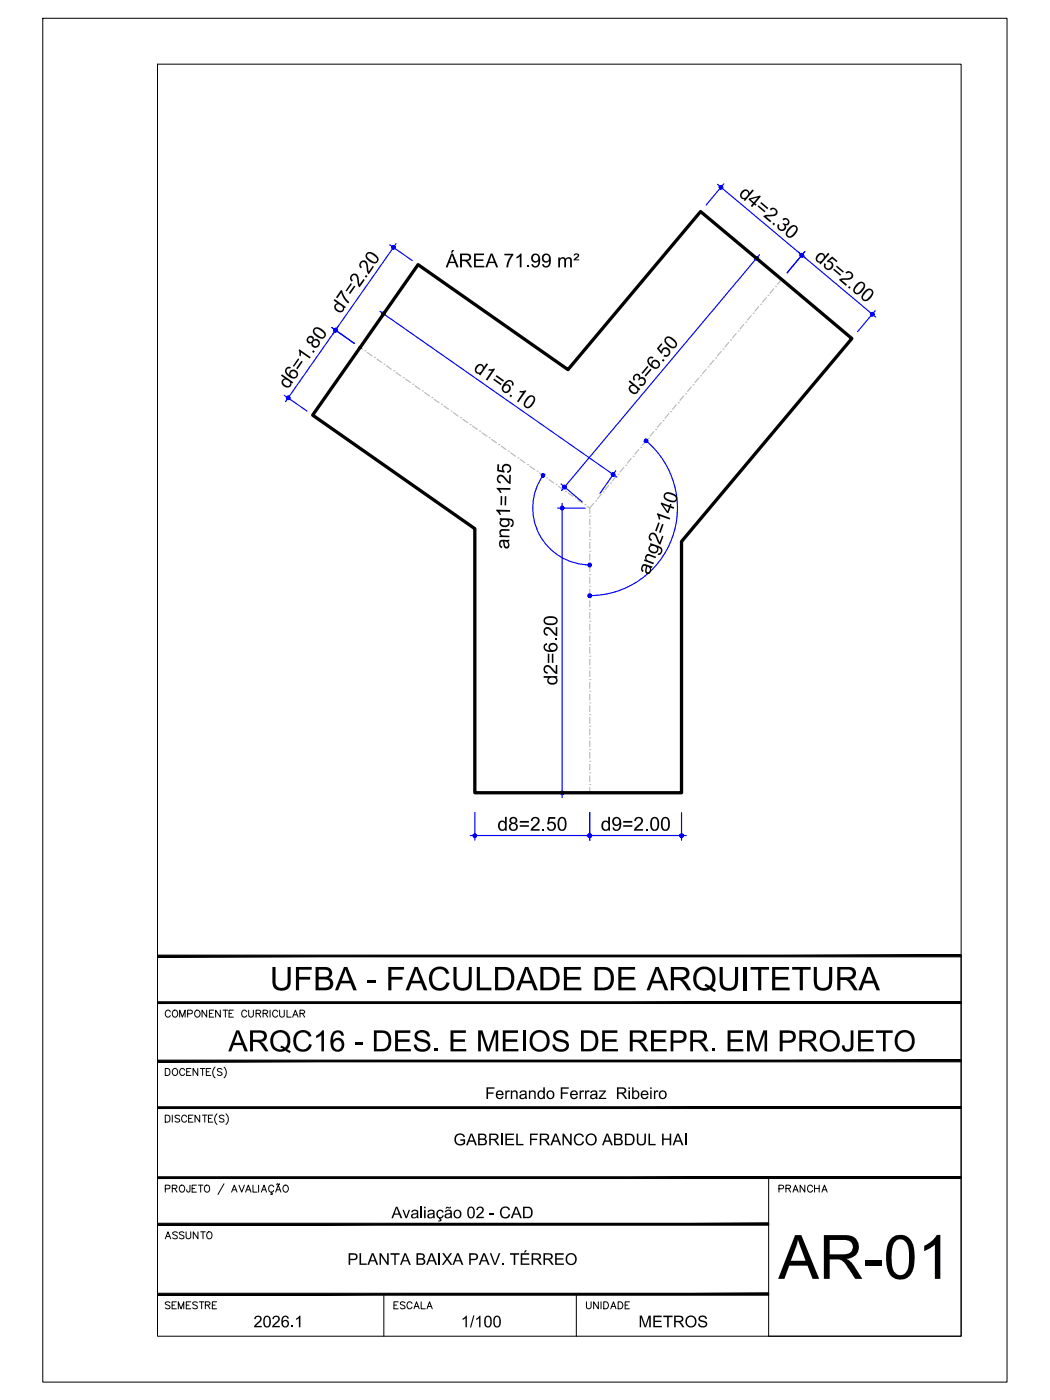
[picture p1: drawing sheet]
<svg xmlns="http://www.w3.org/2000/svg" width="229mm" height="305mm" viewBox="0 0 229 305" stroke-linecap="round" stroke-linejoin="round" font-family="sans-serif">
<!-- layer: ARQ_EIXO CINZA 04 -->
<g fill="none" stroke="#bababa" stroke-width=".25">
<path d="M78.4 75.6l.6 .4M79.5 76.4h.1M80 76.8l1 .7M81.5 77.8h.1M82.1 78.2l1 .7M83.6 79.3h.1M84.2 79.6l1 .8M154.2 79.9h.1M155.4 78.4l-.8 1M155.8 77.9h.1M157 76.5l-.8 1M157.4 76h.1"/>
<path d="M158.7 74.5l-.8 1M159 74h.1M160.3 72.6l-.8 1M160.7 72.1h.1M161.9 70.7l-.8 .9M162.3 70.1h.1M163.6 68.7l-.9 1M164 68.2h.1M165.2 66.8l-.8 .9M165.6 66.3h.1M166.8 64.8l-.8 1M167.2 64.3h.1"/>
<path d="M168.4 62.9l-.8 .9M168.9 62.4h.1M170.2 60.8l-.9 1.1M85.7 80.7h.1M86.2 81.1l1 .7M87.8 82.2h.1M88.3 82.6l1.1 .7M89.9 83.7h.1M90.4 84l1 .8M91.9 85.1h.1M92.5 85.5l1 .7M94 86.6h.1"/>
<path d="M94.5 87l1.1 .7M96.1 88h.1M96.6 88.4l1.1 .7M98.2 89.5h.1M98.7 89.8l1 .8M100.3 90.9h.1M100.8 91.3l1.1 .7M102.4 92.4h.1M102.9 92.8l1 .7M104.4 93.9h.1M104.9 94.2l1.1 .8M106.5 95.3h.1"/>
<path d="M107 95.7l1.1 .7M108.6 96.8h.1M109.1 97.1l1.1 .8M110.7 98.2h.1M111.2 98.6l1 .7M137.4 99.8l-.8 1M137.8 99.4h.1M139.1 97.9l-.8 .9M139.5 97.4h.1M140.7 95.9l-.8 1M141.1 95.5h.1M142.3 94l-.8 1"/>
<path d="M142.7 93.5h.1M144 92l-.9 1M144.4 91.6h.1M145.6 90.1l-.8 1M146 89.6h.1M147.2 88.1l-.8 1M147.7 87.7h.1M150.5 84.2l-.8 1M150.9 83.8h.1M152.1 82.3l-.8 1M152.5 81.8h.1M153.8 80.4l-.8 .9"/>
<path d="M113.3 100l1 .8M114.9 101.1h.1M115.4 101.5l1 .7M116.9 102.6h.1M117.4 103l1.1 .7M119 104.1h.1M119.5 104.4l1.1 .8M121.1 105.5h.1M121.6 105.9l1 .7M123.1 107h.1M123.7 107.3l1 .7M125.2 108.4h.1"/>
<path d="M125.8 108.8l1 .7M127.3 109.9h.1M127.8 110.2l.6 .4M128.4 117.5h.1M128.4 114.9h.1M128.4 112.4h.1M128.4 113v1.3M128.4 115.6v1.2M128.4 118.1v1.3M129.3 109.6l-.9 1v1.2M129.7 109.1h.1M130.9 107.6l-.8 1"/>
<path d="M131.3 107.1h.1M132.5 105.7l-.8 .9M132.9 105.2h.1M134.2 103.7l-.9 1M134.6 103.3h.1M135.8 101.8l-.8 .9M136.2 101.3h.1M128.4 137.8h.1M128.4 135.3h.1M128.4 132.7h.1M128.4 130.2h.1M128.4 127.6h.1"/>
<path d="M128.4 125.1h.1M128.4 122.6h.1M128.4 120h.1M128.4 120.7v1.2M128.4 123.2v1.3M128.4 125.7v1.3M128.4 128.3v1.2M128.4 130.8v1.3M128.4 133.4v1.2M128.4 135.9v1.3M128.4 138.4v1.3M128.4 158.1h.1"/>
<path d="M128.4 155.6h.1M128.4 153h.1M128.4 150.5h.1M128.4 148h.1M128.4 145.4h.1M128.4 142.9h.1M128.4 140.3h.1M128.4 141v1.2M128.4 143.5v1.3M128.4 146.1v1.2M128.4 148.6v1.3M128.4 151.1v1.3"/>
<path d="M128.4 153.7v1.2M128.4 156.2v1.3M128.4 158.8v1.2M128.4 170.8h.1M128.4 168.3h.1M128.4 165.7h.1M128.4 163.2h.1M128.4 160.7h.1M128.4 161.3v1.3M128.4 163.8v1.3M128.4 166.4v1.2M128.4 168.9v1.3"/>
<path d="M128.4 171.5v1.1"/>
</g>
<!-- layer: COTA AZUL -->
<g fill="none" stroke="#00f" stroke-width=".25">
<path d="M84.8 53.3l4.9 3.4M86.2 53l-13.7 19.7M156.2 40.1l19.1 16.1M157.6 40l-3.8 4.6M163.9 55.6l4.6 3.8M165.4 55.5l-43.1 51.3M173.8 54.9l16.9 14.1M175.2 54.8l-3.8 4.6M72.2 71.3l4.9 3.5M73.6 71.1l-11.5 16.4M82.7 67.8l51.6 36.1M84.1 67.5l-3.5 4.9"/>
<path d="M190.5 67.6l-3.8 4.6M61.9 86.1l4.9 3.4M140.7 96a19.1 19.1 0 0 1 5.6 21.1 19.1 19.1 0 0 1-17.9 12.6M118.2 103.5a12.4 12.4 0 0 0 10.2 19.5M121.4 110.6h6M122.1 105.4l4.6 3.9M122.4 109.6v64M134.1 102.5l-3.5 4.9M103.4 176.9v6M121.4 172.6h6M128.4 176.9v6M148.4 176.9v6"/>
<path d="M102.4 181.9h47"/>
</g>
<g fill="#00f" stroke="#00f" stroke-width=".22">
<path d="M133.5 103.3l.3 .2 .1-.2zM133.5 103.3l.3-.1 .1 .1zM133.7 103l-.2 .3 .3-.1z"/>
<path d="M133.5 103v.3l.2-.3zM133.3 103h.2v.3zM133.2 103.1l.3 .2-.2-.3z"/>
<path d="M133.2 103.1l-.1 .2h.4zM133.1 103.3h.4l-.4 .2zM133.1 103.5l.2 .1 .2-.3z"/>
<path d="M133.5 103.3l-.2 .3 .2 .1zM133.5 103.3l.1 .4h-.1zM133.5 103.3l.1 .4 .2-.2z"/>
<path d="M122.2 110.3l.2 .3v-.4zM122.2 110.3l.2 .3-.3-.2zM122.1 110.4l-.1 .2h.4z"/>
<path d="M122 110.6l.1 .2 .3-.2zM122.1 110.8l.3-.2-.2 .4zM122.4 110.6l-.2 .4h.2z"/>
<path d="M122.4 110.6v.4h.2zM122.4 110.6l.3 .2-.1 .2zM122.4 110.6l.3 .2 .1-.2z"/>
<path d="M122.4 110.6h.4l-.1-.2zM122.6 110.3l.1 .1-.3 .2zM122.4 110.2v.4l.2-.3z"/>
<path d="M122.4 172.6v.4l.2-.1zM122.4 172.6l.3 .2-.1 .1zM122.4 172.6l.3 .2 .1-.2z"/>
<path d="M122.4 172.6h.4l-.1-.2zM122.6 172.3l.1 .1-.3 .2zM122.4 172.3v.3l.2-.3z"/>
<path d="M122.2 172.3l.2 .3v-.3zM122.2 172.3l.2 .3-.3-.2zM122.1 172.4l-.1 .2h.4z"/>
<path d="M122 172.6l.1 .2 .3-.2zM122.1 172.8l.3-.2-.2 .3zM122.4 172.6l-.2 .3 .2 .1z"/>
<path d="M122.7 106.3l.2 .1v-.4zM122.9 106l.2 .4h-.2zM122.9 106l.2 .4 .1-.1z"/>
<path d="M122.9 106l.3 .3 .1-.2zM122.9 106l.4-.1v.2zM123.1 105.7l-.2 .3 .4-.1z"/>
<path d="M123 105.7l-.1 .3 .2-.3zM122.8 105.7h.2l-.1 .3zM122.8 105.7l-.2 .1 .3 .2z"/>
<path d="M122.6 105.8v.2h.3zM122.6 106h.3l-.3 .2zM122.6 106.2l.1 .1 .2-.3z"/>
<path d="M164.8 55.9l-.1 .4 .2-.3zM164.5 55.9h.3l-.1 .4zM164.5 55.9l-.1 .1 .3 .3z"/>
<path d="M164.4 56l-.1 .2 .4 .1zM164.3 56.2l.4 .1-.4 .1zM164.3 56.4l.2 .1 .2-.2z"/>
<path d="M164.7 56.3l-.2 .2 .1 .1zM164.7 56.3l.1 .3h-.2zM164.7 56.3l.1 .3 .2-.1z"/>
<path d="M164.7 56.3l.3 .2 .1-.2zM164.7 56.3l.4-.2v.2zM164.9 56l-.2 .3 .4-.2z"/>
<path d="M156.7 40.5l-.1 .2 .4 .1zM156.6 40.7l.4 .1-.4 .1zM156.6 40.9l.1 .2 .3-.3z"/>
<path d="M157 40.8l-.3 .3h.2zM157 40.8l.1 .3h-.2zM157 40.8l.1 .3 .2-.1z"/>
<path d="M157 40.8l.3 .2 .1-.1zM157 40.8l.3-.2 .1 .3zM157.2 40.5l-.2 .3 .3-.2z"/>
<path d="M157 40.4v.4l.2-.3zM156.8 40.4h.2v.4zM156.7 40.5l.3 .3-.2-.4z"/>
<path d="M174.6 55.5l.3 .3 .1-.2zM174.6 55.5l.3-.1 .1 .2zM174.6 55.5l.3-.1-.1-.1z"/>
<path d="M174.7 55.2l-.1 .3 .2-.2zM174.5 55.2h.2l-.1 .3zM174.3 55.3l.3 .2-.1-.3z"/>
<path d="M174.3 55.3l-.1 .2h.4zM174.2 55.5h.4l-.4 .2zM174.2 55.7l.1 .1 .3-.3z"/>
<path d="M174.6 55.5l-.3 .3 .2 .1zM174.6 55.5l.1 .4h-.2zM174.6 55.5l.1 .4 .2-.1z"/>
<path d="M174.3 55.3l-.1 .2h.4zM174.2 55.5h.4l-.4 .2zM174.2 55.7l.1 .1 .3-.3z"/>
<path d="M174.6 55.5l-.3 .3 .2 .1zM174.6 55.5l.1 .4h-.2zM174.6 55.5l.1 .4 .2-.1z"/>
<path d="M174.6 55.5l.3 .3 .1-.2zM174.6 55.5l.3-.1 .1 .2zM174.6 55.5l.3-.1-.1-.1z"/>
<path d="M174.7 55.2l-.1 .3 .2-.2zM174.5 55.2h.2l-.1 .3zM174.3 55.3l.3 .2-.1-.3z"/>
<path d="M189.9 68.4l.3 .3 .1-.2zM189.9 68.4l.3-.1 .1 .2zM190.2 68.1l-.3 .3 .3-.1z"/>
<path d="M190 68l-.1 .4 .3-.3zM189.8 68.1l.2-.1-.1 .4zM189.6 68.2l.3 .2-.1-.3z"/>
<path d="M189.6 68.2l-.1 .1 .4 .1zM189.5 68.3l.4 .1-.3 .1zM189.6 68.5l.1 .2 .2-.3z"/>
<path d="M189.9 68.4l-.2 .3 .1 .1zM189.9 68.4l.1 .3-.2 .1zM189.9 68.4l.1 .3h.2z"/>
<path d="M73.1 71.5v.4l.2-.3zM72.9 71.5h.2v.4zM72.7 71.7l.4 .2-.2-.4z"/>
<path d="M72.7 71.7v.1l.4 .1zM72.7 71.8l.4 .1-.4 .2zM72.7 72.1l.2 .1 .2-.3z"/>
<path d="M73.1 71.9l-.2 .3 .1 .1zM73.1 71.9l.1 .3-.2 .1zM73.1 71.9l.1 .3 .2-.1z"/>
<path d="M73.1 71.9l.3 .2v-.2zM73.1 71.9l.3-.2v.2zM73.3 71.6l-.2 .3 .3-.2z"/>
<path d="M62.7 86.6l-.2 .3 .2 .1zM62.7 86.6l.2 .4h-.2zM62.7 86.6l.2 .4 .1-.2z"/>
<path d="M62.7 86.6l.3 .2 .1-.1zM62.7 86.6l.4-.2v.3zM62.9 86.3l-.2 .3 .4-.2z"/>
<path d="M62.8 86.2l-.1 .4 .2-.3zM62.6 86.3l.2-.1-.1 .4zM62.6 86.3l-.2 .1 .3 .2z"/>
<path d="M62.4 86.4v.2h.3zM62.4 86.6h.3l-.3 .2zM62.4 86.8l.1 .1 .2-.3z"/>
<path d="M73.1 71.9l-.2 .3 .1 .1zM73.1 71.9l.1 .3-.2 .1zM73.1 71.9l.1 .3 .2-.1z"/>
<path d="M73.1 71.9l.3 .2v-.2zM73.1 71.9l.3-.2v.2zM73.3 71.6l-.2 .3 .3-.2z"/>
<path d="M73.1 71.5v.4l.2-.3zM72.9 71.5h.2v.4zM72.7 71.7l.4 .2-.2-.4z"/>
<path d="M72.7 71.7v.1l.4 .1zM72.7 71.8l.4 .1-.4 .2zM72.7 72.1l.2 .1 .2-.3z"/>
<path d="M85.7 53.5v.3l.2-.2zM85.5 53.5h.2v.3zM85.3 53.6l.4 .2-.2-.3z"/>
<path d="M85.3 53.6v.2h.4zM85.3 53.8h.4l-.4 .2zM85.3 54l.2 .2 .2-.4z"/>
<path d="M85.7 53.8l-.2 .4h.1zM85.7 53.8l.1 .4h-.2zM85.7 53.8l.1 .4 .2-.1z"/>
<path d="M85.7 53.8l.3 .3 .1-.2zM85.7 53.8l.3-.1 .1 .2zM85.9 53.6l-.2 .2 .3-.1z"/>
<path d="M128.4 181.9h.3v-.2zM128.6 181.6l.1 .1-.3 .2zM128.4 181.5v.4l.2-.3z"/>
<path d="M128.2 181.6l.2 .3v-.4zM128.2 181.6l.2 .3-.3-.2zM128.1 181.7l-.1 .2h.4z"/>
<path d="M128 181.9l.1 .2 .3-.2zM128.1 182.1l.3-.2-.2 .3zM128.4 181.9l-.2 .3 .2 .1z"/>
<path d="M128.4 181.9v.4l.2-.1zM128.4 181.9l.3 .2-.1 .1zM128.4 181.9l.3 .2v-.2z"/>
<path d="M103 181.9v.2l.4-.2zM103 182.1l.4-.2-.2 .3zM103.4 181.9l-.2 .3 .2 .1z"/>
<path d="M103.4 181.9v.4l.1-.1zM103.4 181.9l.3 .2-.2 .1zM103.4 181.9l.3 .2 .1-.2z"/>
<path d="M103.4 181.9h.4l-.1-.2zM103.5 181.6l.2 .1-.3 .2zM103.4 181.5v.4l.1-.3z"/>
<path d="M103.2 181.6l.2 .3v-.4zM103 181.7l.2-.1 .2 .3zM103 181.7v.2h.4z"/>
<path d="M148.4 181.9h.4l-.1-.2zM148.5 181.6l.2 .1-.3 .2zM148.4 181.5v.4l.1-.3z"/>
<path d="M148.2 181.6l.2 .3v-.4zM148 181.7l.2-.1 .2 .3zM148 181.7v.2h.4z"/>
<path d="M148 181.9v.2l.4-.2zM148 182.1l.4-.2-.2 .3zM148.4 181.9l-.2 .3 .2 .1z"/>
<path d="M148.4 181.9v.4l.1-.1zM148.4 181.9l.3 .2-.2 .1zM148.4 181.9l.3 .2 .1-.2z"/>
<path d="M128 181.9l.1 .2 .3-.2zM128.1 182.1l.3-.2-.2 .3zM128.4 181.9l-.2 .3 .2 .1z"/>
<path d="M128.4 181.9v.4l.2-.1zM128.4 181.9l.3 .2-.1 .1zM128.4 181.9l.3 .2v-.2z"/>
<path d="M128.4 181.9h.3v-.2zM128.6 181.6l.1 .1-.3 .2zM128.4 181.5v.4l.2-.3z"/>
<path d="M128.2 181.6l.2 .3v-.4zM128.2 181.6l.2 .3-.3-.2zM128.1 181.7l-.1 .2h.4z"/>
<path d="M118.2 103.1v.4l.2-.3zM118.1 103.2l.1-.1v.4zM117.9 103.3l.3 .2-.1-.3z"/>
<path d="M117.9 103.3v.2h.3zM117.9 103.5h.3l-.3 .2zM117.9 103.7l.1 .1 .2-.3z"/>
<path d="M118.2 103.5l-.2 .3 .2 .1zM118.2 103.5l.2 .3-.2 .1zM118.2 103.5l.2 .3 .1-.1z"/>
<path d="M118.2 103.5l.3 .2 .1-.2zM118.2 103.5l.4-.2v.2zM118.4 103.2l-.2 .3 .4-.2z"/>
<path d="M128.4 123h.3v-.1zM128.6 122.7l.1 .2-.3 .1zM128.4 122.6v.4l.2-.3z"/>
<path d="M128.2 122.7l.2 .3v-.4zM128.2 122.7l.2 .3-.3-.1zM128.1 122.9l-.1 .1h.4z"/>
<path d="M128 123l.1 .2 .3-.2zM128.1 123.2l.3-.2-.2 .4zM128.4 123l-.2 .4h.2z"/>
<path d="M128.4 123v.4h.2zM128.4 123l.3 .2-.1 .2zM128.4 123l.3 .2v-.2z"/>
<path d="M128 129.7l.1 .2 .3-.2zM128.1 129.9l.3-.2-.2 .3zM128.4 129.7l-.2 .3 .2 .1z"/>
<path d="M128.4 129.7v.4l.2-.1zM128.4 129.7l.3 .2-.1 .1zM128.4 129.7l.3 .2v-.2z"/>
<path d="M128.4 129.7h.3v-.2zM128.6 129.4l.1 .1-.3 .2zM128.4 129.3v.4l.2-.3z"/>
<path d="M128.2 129.4l.2 .3v-.4zM128.2 129.4l.2 .3-.3-.2zM128.1 129.5l-.1 .2h.4z"/>
<path d="M140.4 95.8l-.1 .1 .3 .1zM140.3 95.9l.3 .1-.3 .1zM140.3 96.1l.1 .2 .2-.3z"/>
<path d="M140.6 96l-.2 .3 .2 .1zM140.6 96l.2 .4h-.2zM140.6 96l.2 .4 .1-.2z"/>
<path d="M140.6 96l.3 .2 .1-.1zM140.6 96l.4-.1v.2zM140.9 95.7l-.3 .3 .4-.1z"/>
<path d="M140.7 95.6l-.1 .4 .3-.3zM140.5 95.6h.2l-.1 .4zM140.5 95.6l-.1 .2 .2 .2z"/>
</g>
<!-- layer: 0 -->
<path d="M91 57.6l32.7 22.9 28.8-34.4 33 27.6-37.1 44.2v54.7h-45v-57.5l-35.3-24.7z" fill="none" stroke="#000" stroke-width=".72"/>
<!-- layer: MRG_EXTERNA -->
<path d="M9.3 4h209.9v296.9h-209.9z" fill="none" stroke="#000" stroke-width=".22"/>
<!-- layer: MRG_INTERNA -->
<path d="M34.3 14h175v276.9h-175z" fill="none" stroke="#000" stroke-width=".22"/>
<!-- layer: SIMB_01 -->
<g fill="#000" stroke="#000" stroke-width=".22">
<path d="M34.3 218.1v.4l175-.4zM34.3 218.5l175-.4v.4z"/>
<path d="M34.3 207.9v.4l175-.4zM34.3 208.3l175-.4v.4z"/>
<path d="M34.3 230.8v.4l175-.4zM34.3 231.2l175-.4v.4z"/>
<path d="M34.3 256.2v.4l175-.4zM34.3 256.6l175-.4v.4z"/>
<path d="M34.3 241v.3l175-.3zM34.3 241.3l175-.3v.3z"/>
<path d="M34.3 266.3v.4l133-.4zM34.3 266.7l133-.4v.4z"/>
<path d="M34.3 282h133v-.4zM34.3 281.6h133l-133 .4z"/>
</g>
<g fill="none" stroke="#000" stroke-width=".22">
<path d="M45 219.9v1.5l-1-1.5v1.5M46.5 219.9h-.9v1.5h.9M48 219.9v1.5l-1.1-1.5v1.5M48.6 219.9h1M49.1 219.9v1.5M50.8 219.9h-.9v1.5h.9M54.1 219.9v1.1l.5 .4h.3l.3-.4v-1.1M58.8 219.9v1.5M60.9 219.9v1.1l.4 .4 .5-.2 .1-1.3M62.5 219.9v1.5h.9M209.3 208.1v82.8h-42v-34.5M36 232.6h.5a.82 .82 0 0 1 .5 .8 .82 .82 0 0 1-.5 .7h-.5z"/>
<path d="M37.1 220.3a.56 .56 0 0 0-.7-.4 .56 .56 0 0 0-.4 .6 .63 .63 0 0 0 .2 .8 .63 .63 0 0 0 .9-.2M37.7 220.1a.72 .72 0 0 1 1 .2 .72 .72 0 0 1-.3 1.1 .72 .72 0 0 1-.9-.4 .72 .72 0 0 1 .2-.9zM37.7 232.8a.72 .72 0 0 1 1 .2 .72 .72 0 0 1-.3 1.1 .72 .72 0 0 1-.9-.4 .72 .72 0 0 1 .2-.9zM39.1 221.4v-1.5l.6 1.5 .6-1.5v1.5M40.2 233a.56 .56 0 0 0-.6-.4 .56 .56 0 0 0-.5 .6 .63 .63 0 0 0 .3 .8 .63 .63 0 0 0 .8-.2M40.6 233.3h.6M40.9 220.7l.9-.1v-.5l-.3-.2h-.6v1.5M41.6 232.6h-1v1.5h1M42.7 220a.71 .71 0 0 1 .9 .7 .71 .71 0 0 1-.9 .7l-.3-.5v-.4zM43.1 232.6v1.5l-1.1-1.5v1.5M43.6 232.6h1M44.1 232.6v1.5"/>
<path d="M44.9 233.3h.6M45.6 220.6h.5M45.9 232.6h-1v1.5h1M46.8 232.3a1.57 1.57 0 0 0 0 2.4M48.3 232.8l-.3-.2-.7 .2 .2 .4 .5 .2 .3 .3v.2l-.3 .2-.7-.2M48.8 232.3a1.57 1.57 0 0 1 0 2.4M49.9 220.6h.5M53.7 220.3a.56 .56 0 0 0-.6-.4 .56 .56 0 0 0-.5 .6 .63 .63 0 0 0 .3 .8 .63 .63 0 0 0 .8-.2M55.8 220.6h.8l.2-.4-.4-.3h-.6v1.5M56.3 220.6l.5 .8M57.3 220.6h.8l.2-.4-.4-.3h-.6v1.5M57.8 220.6l.5 .8"/>
<path d="M60.5 220.3a.56 .56 0 0 0-.7-.4 .56 .56 0 0 0-.4 .6 .63 .63 0 0 0 .2 .8 .63 .63 0 0 0 .9-.2M63.7 221.4l.6-1.5 .6 1.5M63.9 220.9h.7M65.3 220.6h.9l.1-.4-.3-.3h-.7v1.5M65.8 220.6l.5 .8M36 242.8h.5a.82 .82 0 0 1 .5 .7 .82 .82 0 0 1-.5 .8h-.5zM36 258.8l.9-.1 .1-.6-1-.1v1.5M37.5 258.7l1-.1v-.5l-1-.1v1.5M37.5 242.8v1.5M38 258.7l.5 .8M39.1 243l-.3-.2-.7 .2 .2 .4 .7 .3 .1 .2v.2l-.3 .2-.7-.2M39.2 258.2a.72 .72 0 0 1 1 .2 .72 .72 0 0 1-.3 1.1 .72 .72 0 0 1-.9-.4 .72 .72 0 0 1 .2-.9z"/>
<path d="M40.6 243.2a.56 .56 0 0 0-.6-.4 .56 .56 0 0 0-.5 .6 .63 .63 0 0 0 .3 .8 .63 .63 0 0 0 .8-.2M41.1 243.5h.6M41.4 258l-.1 1.4-.4 .1-.2-.1-.1-.4M41.8 258.7h.6M42 242.8h-.9v1.5h.9M42.8 258h-1v1.5h1M43.2 258h1M43.5 242.8v1.5l-1-1.5v1.5M43.7 258v1.5M44.1 242.8h1M44.6 242.8v1.5M44.6 258.2a.63 .63 0 0 1 .8-.1 .63 .63 0 0 1 .2 .9 .57 .57 0 0 1-.5 .6 .57 .57 0 0 1-.6-.6z"/>
<path d="M45.4 243.5h.5M46.3 242.8h-.9v1.5h.9M47.2 242.5a1.57 1.57 0 0 0 0 2.3M48.8 243l-.4-.2-.6 .2 .1 .4 .7 .3 .2 .2v.2l-.4 .2-.6-.2M48.8 257.7l-1.3 2.4M49.2 242.5a1.57 1.57 0 0 1 0 2.3M50.4 259.5l.6-1.5 .6 1.5M50.7 259h.7M52 258l.6 1.5 .6-1.5M53.5 259.5l.6-1.5 .6 1.5M53.7 259h.7M55.1 258v1.5h.9"/>
<path d="M56.3 258v1.5M56.9 259.5l.6-1.5 .5 1.5M57.1 259h.7M59.1 259.5v.3l.2 .2h-.4M59.6 258.4a.6 .6 0 0 0-.9-.3 .6 .6 0 0 0-.2 .9 .54 .54 0 0 0 .4 .5 .54 .54 0 0 0 .7-.3M60 259.5l.6-1.5 .6 1.5M60.2 259h.8M60.3 257.8l-.1 .1M60.3 257.8h.2M60.5 257.8l.1 .1M60.6 257.9h.2M60.9 257.7l-.1 .2"/>
<path d="M61.8 258.2a.72 .72 0 0 1 1 .2 .72 .72 0 0 1-.3 1.1 .72 .72 0 0 1-.9-.4 .72 .72 0 0 1 .2-.9zM83.6 281.8v9.1M125.5 281.8v9.1"/>
</g>
<text font-size="13.3" x="169.5" y="278.4">AR-01</text>
<text font-size="7.1" x="58.8" y="215.6">UFBA - FACULDADE DE ARQUITETURA</text>
<text font-size="6.4" x="49.7" y="228.9">ARQC16 - DES. E MEIOS DE REPR. EM PROJETO</text>
<g font-size="4.4">
<text x="168.3" y="260.7">PRANCHA</text>
<text x="34.9" y="270.9">ASSUNTO</text>
<text x="34.9" y="286.1">SEMESTRE</text>
<text x="84.7" y="286.1">ESCALA</text>
<text x="126.3" y="286.1">UNIDADE</text>
</g>
<g font-size="4.2">
<text x="160.6" y="42.5" transform="rotate(40 160.6 42.5)">d4=2.30</text>
<text x="97.1" y="58.2">ÁREA 71.99 m²</text>
<text x="177.1" y="56.3" transform="rotate(40 177.1 56.3)">d5=2.00</text>
<text x="74.1" y="68.5" transform="rotate(-55 74.1 68.5)">d7=2.20</text>
<text x="102.9" y="80.6" transform="rotate(35 102.9 80.6)">d1=6.10</text>
<text x="62.7" y="84.9" transform="rotate(-55 62.7 84.9)">d6=1.80</text>
<text x="138.1" y="86.3" transform="rotate(-50 138.1 86.3)">d3=6.50</text>
<text x="110.8" y="119.6" transform="rotate(-89 110.8 119.6)">ang1=125</text>
<text x="141.4" y="125.3" transform="rotate(-70 141.4 125.3)">ang2=140</text>
<text x="121.3" y="149.2" transform="rotate(-90 121.3 149.2)">d2=6.20</text>
<text x="108.3" y="180.8">d8=2.50</text>
<text x="130.8" y="180.8">d9=2.00</text>
</g>
<g font-size="3.5">
<text x="105.6" y="239.3">Fernando Ferraz Ribeiro</text>
<text x="98.7" y="249.3">GABRIEL FRANCO ABDUL HAI</text>
<text x="85.2" y="265.2">Avaliação 02 - CAD</text>
<text x="75.6" y="275.4">PLANTA BAIXA PAV. TÉRREO</text>
<text x="55.2" y="289">2026.1</text>
<text x="100.3" y="289">1/100</text>
<text x="139" y="289">METROS</text>
</g>
</svg>
